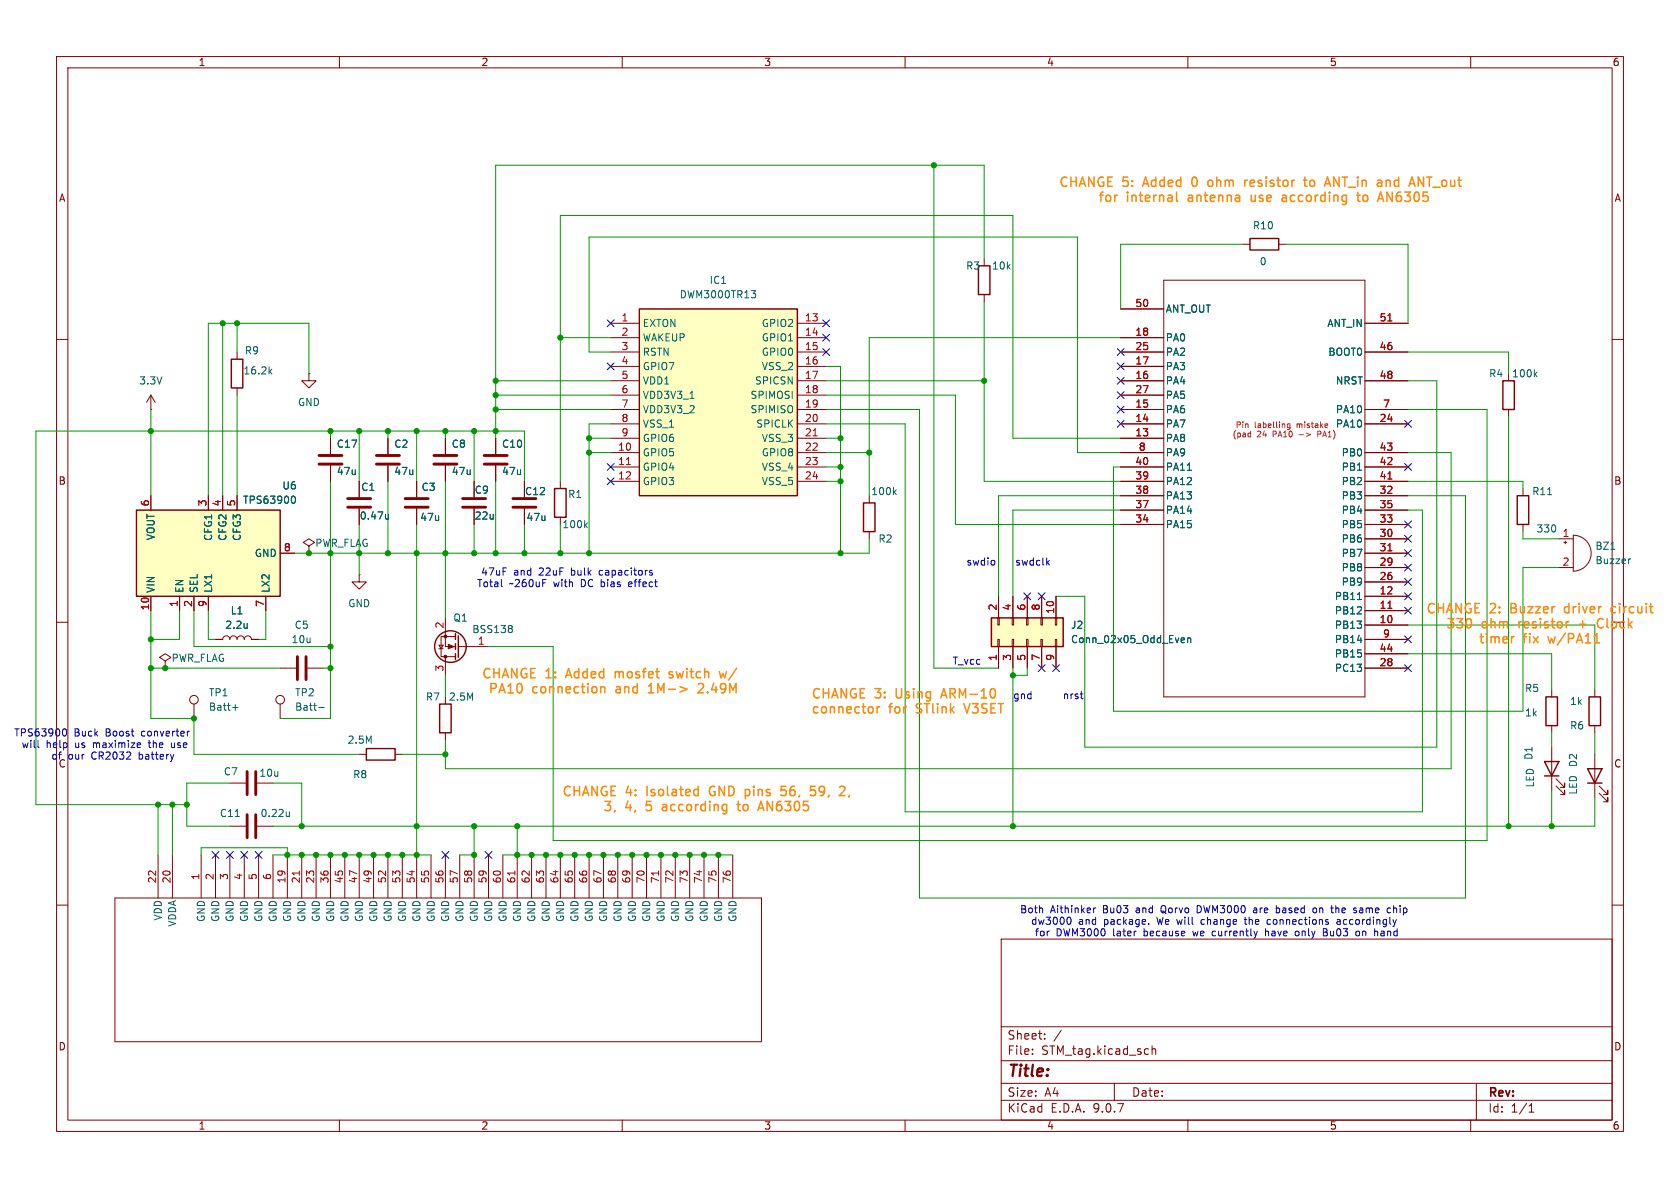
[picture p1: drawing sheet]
<svg xmlns="http://www.w3.org/2000/svg" width="297mm" height="210mm" viewBox="0 0 297 210" stroke-linecap="round" stroke-linejoin="round" font-family="sans-serif">
<g fill="none" stroke="#840000" stroke-width=".18">
<path d="M10 10h277v190h-277zM12 12h273v186h-273zM60 10v2M110 10v2M160 10v2M210 10v2M260 10v2M198.1 54.6h7.6M198.1 59.7h7.6M205.7 49.5h35.6v73.7h-35.6zM241.3 57.2h7.6M10 60h2"/>
<path d="M26.7 72.4h.1M26.7 69.9l-.8 1.2M26.7 69.9l.7 1.2M26.7 69.9v2.5M54.6 66v1.3h1.3l-1.3 1.3-1.3-1.3h1.3M54.6 66h.1M58.4 77.5v2.8M68.6 77.5v2.8M87.6 77.5v2.8M198.1 62.2h7.6M198.1 67.3h7.6M198.1 72.4h7.6"/>
<path d="M198.1 74.9h7.6M198.1 64.8h7.6M198.1 69.9h7.6M198.1 77.5h7.6M241.3 62.2h7.6M241.3 67.3h7.6M241.3 72.4h7.6M241.3 74.9h7.6M285 60h2M54.6 96.5l1-.6-1-.6-1 .6 1 .6v1.3M54.6 97.8h.1M58.4 82.3v2.8"/>
<path d="M63.5 85.1v2.8M63.5 89.9v2.8M68.6 82.3v2.8M73.7 85.1v2.8M73.7 89.9v2.8M87.6 82.3v2.8M92.7 85.1v2.8M92.7 89.9v2.8M198.1 80h7.6M198.1 82.6h7.6M198.1 85.1h7.6M198.1 87.6h7.6"/>
<path d="M198.1 90.2h7.6M198.1 92.7h7.6M241.3 80h7.6M241.3 82.6h7.6M241.3 85.1h7.6M241.3 87.6h7.6M241.3 90.2h7.6M241.3 92.7h7.6M241.3 95.3h7.6M241.3 97.8h7.6M10 110h2M38.1 113h1.3a.64 .64 0 0 1 .6-.6 .64 .64 0 0 1 .6 .6 .64 .64 0 0 1 .7-.6 .64 .64 0 0 1 .6 .6 .64 .64 0 0 1 .6-.6 .64 .64 0 0 1 .7 .6 .64 .64 0 0 1 .6-.6 .64 .64 0 0 1 .6 .6h1.3"/>
<path d="M49.5 118.1h2.8M54.4 118.1h2.7M63.5 101.6v1.3h1.3l-1.3 1.2-1.3-1.2h1.3M63.5 101.6h.1M77.6 114h.8l-.4 .7zM77.6 114.7h.8M78.7 109.2v5.1h1.8M78.7 116.1v3.3M80.5 112.5h-2.5v3.6h2.5M81 114.3h5.4M241.3 100.3h7.6M241.3 102.9h7.6"/>
<path d="M241.3 105.4h7.6M241.3 108h7.6M241.3 110.5h7.6M241.3 113h7.6M241.3 115.6h7.6M241.3 118.1h7.6M34.3 124.5v2.5M49.5 124.5v2.5M63.5 133.4h1.3M69.8 133.4h1.3M78.7 129.5v1.3M10 160h2"/>
<path d="M177 166h108v32h-108zM285 160h2M60 198v2M110 198v2M160 198v2M177 194.5h108M177 191.5h108M177 187.5h108M177 181.5h108M182.5 186.3v.1M182.5 185.5v.1M184.7 183.6v.1"/>
<path d="M184.7 182.8v.1M187.6 182.1l-1.3 2M197 191.5v3M202.9 185.4l.1 .1M203 186.3l-.1 .1M203.7 184.9v1.5M203.7 185.5l.2-.1 .3 .1 .1 .9M210 198v2M260 198v2M261 191.5v6.5M270.3 196.6h.9M270.3 195.5l.4-.4v1.5"/>
<circle cx="34.3" cy="123.7" r=".76"/>
<circle cx="49.5" cy="123.7" r=".76"/>
</g>
<path d="M245.4 56.7h.7M245.4 84.7h.7M245.4 97.4h.7M245.4 107.5h.7" fill="none" stroke="#a90000" stroke-width=".18"/>
<path d="M68.7 90.9v.9M68.7 91.6l-.4 .2M209.9 83.1h.7M43.7 110.2v.9M43.7 110.9l-.1 .1M90.3 110.6l.3 .2-.3 .3 .3 .2v.3l-.3 .2M240 106h.7M41.1 125.1h1M41.6 124.6v.9M56.4 125.1h.9" fill="none" stroke="#006464" stroke-width=".18"/>
<g fill="none" stroke="#840000" stroke-width=".51">
<path d="M56.4 80.5h4.1M56.4 82h4.1M61.5 88.1h4M61.5 89.7h4M66.5 80.5h4.1M66.5 82h4.1M71.6 88.1h4.1M71.6 89.7h4.1M85.6 80.5h4.1M85.6 82h4.1M90.7 88.1h4M90.7 89.7h4"/>
<path d="M52.6 116.1v4M54.1 116.1v4"/>
</g>
<g fill="none" stroke="#840000" stroke-width=".25">
<path d="M80.5 112v1M80.5 113.8v1M80.5 115.6v1M81 112.4v3.8M64.8 132.3h5v2.1h-5zM77.7 124.5h2.1v5h-2.1z"/>
<circle cx="79.6" cy="114.3" r="2.79"/>
</g>
<g fill="#840000" stroke="#840000" stroke-width=".18">
<path d="M79.2 113.9l1.1 .4-1.1 .4z"/>
<circle cx="78.7" cy="116.1" r=".25"/>
<circle cx="78.7" cy="112.5" r=".25"/>
</g>
<path d="M24.1 90.2h25.4v15.2h-25.4z" fill="#ffffc2"/>
<path d="M24.1 90.2h25.4v15.2h-25.4zM273 134.6h2.6l-1.3 2.6zM273 137.2h2.6M273.3 123.2h2v5.1h-2zM280.9 123.2h2.1v5.1h-2.1z" fill="none" stroke="#840000" stroke-width=".25"/>
<g fill="none" stroke="#840000" stroke-width=".18">
<path d="M26.7 87.6v2.6M36.8 87.6v2.6M39.4 87.6v2.6M41.9 87.6v2.6M49.5 97.8h2.6M26.7 105.4v2.6M31.7 105.4v2.6M34.3 105.4v2.6M36.8 105.4v2.6M47 105.4v2.6M274.3 121.9v1.3M274.3 128.3v1.2"/>
<path d="M274.3 132.1v7.6M275.1 138.9l1.5 1.6v-.8v.8h-.8M275.1 137.7l1.5 1.5v-.8v.8h-.8M281.9 121.9v1.3M281.9 128.3v1.2"/>
</g>
<path d="M51.7 87.8l.1-.1a.68 .68 0 0 1 .4 .6 .68 .68 0 0 1-.4 .7l-.1-.1" fill="none" stroke="#006464" stroke-width=".18"/>
<path d="M175.3 109.2h12.7v5.1h-12.7z" fill="#ffffc2"/>
<path d="M221 42.2h5.1v2h-5.1zM40.9 63.5h2v5.1h-2zM265.7 67.3h2v5.1h-2zM98 86.4h2.1v5h-2.1zM268.2 87.6h2.1v5.1h-2.1zM175.3 109.2h12.7v5.1h-12.7zM280.7 135.9h2.5l-1.3 2.5zM280.7 138.4h2.5" fill="none" stroke="#840000" stroke-width=".25"/>
<g fill="none" stroke="#840000" stroke-width=".18">
<path d="M219.7 43.2h1.3M226.1 43.2h1.2M41.9 62.2v1.3M41.9 68.6v1.3M78.7 77.5v2.8M266.7 66v1.3M266.7 72.4v1.3M78.7 82.3v2.8M83.8 85.1v2.8M83.8 89.9v2.8M99.1 85.1v1.3M99.1 91.4v1.3"/>
<path d="M269.2 86.4v1.2M269.2 92.7v1.3M275.6 95.3h2.5M276.5 95.9h.5M276.7 95.6v.5M278.1 94.6a3.2 3.2 0 0 1 3.2 3.2 3.2 3.2 0 0 1-3.2 3.2zM29.2 116.8l1-.6-1-.6-1 .6 1 .6v1.3M29.2 118.1h.1M176.4 113h.3v1.3h-.3zM176.4 109.2h.3v1.3h-.3zM176.5 105.4v3.8M176.5 114.3v3.8"/>
<path d="M178.9 113h.3v1.3h-.3zM178.9 109.2h.3v1.3h-.3zM179.1 105.4v3.8M179.1 114.3v3.8M181.5 113h.2v1.3h-.2zM181.5 109.2h.2v1.3h-.2zM181.6 105.4v3.8M181.6 114.3v3.8M184 113h.3v1.3h-.3zM184 109.2h.3v1.3h-.3zM184.1 105.4v3.8M184.1 114.3v3.8"/>
<path d="M186.6 113h.2v1.3h-.2zM186.6 109.2h.2v1.3h-.2zM186.7 105.4v3.8M186.7 114.3v3.8M275.6 100.3h2.5M40.6 138.4h2.8M45.5 138.4h2.8M281.9 133.4v7.6M282.7 138.9l1.5 1.6v-.8v.8h-.7M20.3 158.8h114.3v25.4h-114.3zM27.9 151.1v7.7M30.5 151.1v7.7"/>
<path d="M35.6 151.1v7.7M38.1 151.1v7.7M40.6 146.1h2.8M40.6 151.1v7.7M43.2 151.1v7.7M45.5 146.1h2.8M45.7 151.1v7.7M48.3 151.1v7.7M50.8 151.1v7.7M53.3 151.1v7.7M55.9 151.1v7.7M58.4 151.1v7.7"/>
<path d="M61 151.1v7.7M63.5 151.1v7.7M66 151.1v7.7M68.6 151.1v7.7M71.1 151.1v7.7M73.7 151.1v7.7M76.2 151.1v7.7M78.7 151.1v7.7M81.3 151.1v7.7M83.8 151.1v7.7M86.4 151.1v7.7M88.9 151.1v7.7"/>
<path d="M91.4 151.1v7.7M94 151.1v7.7M96.5 151.1v7.7M99.1 151.1v7.7M101.6 151.1v7.7M104.1 151.1v7.7M106.7 151.1v7.7M109.2 151.1v7.7M111.8 151.1v7.7M114.3 151.1v7.7M116.8 151.1v7.7M119.4 151.1v7.7"/>
<path d="M121.9 151.1v7.7M124.5 151.1v7.7M127 151.1v7.7M129.5 151.1v7.7M282.7 140.2l1.5 1.5v-.7v.7h-.7"/>
</g>
<g fill="none" stroke="#006464" stroke-width=".18">
<path d="M47.7 65.6l.4 .5M48.1 65.3l-.5 .4M271.4 66.1l.3 .5M271.7 65.8l-.5 .5M103.5 92.8l.3 .5M103.8 92.4l-.4 .5M273.6 87.4h.7M284.8 97.1h.7M288.3 98.8l-.3 .1M209 112.8h.4v.3l-.6 .1M209.4 113.5l-.4 .1M210 112.9l.1-.1h.3l.1 .8"/>
<path d="M210 112.8v.8M41.6 144.3h.7M51.1 144.2l-.3 .1M51.1 143.5v.8"/>
</g>
<path d="M76.7 80.5h4.1M76.7 82h4.1M81.8 88.1h4.1M81.8 89.7h4.1M43.7 136.4v4.1M45.2 136.4v4.1M43.7 144v4.1M45.2 144v4.1" fill="none" stroke="#840000" stroke-width=".51"/>
<path d="M52.9 154v.7M91 154v.7M116.4 154v.7" fill="none" stroke="#a90000" stroke-width=".18"/>
<path d="M113 54.6h28v33h-28z" fill="#ffffc2"/>
<path d="M113 54.6h28v33h-28zM173 47h2v5.1h-2zM152.7 88.9h2v5.1h-2z" fill="none" stroke="#840000" stroke-width=".25"/>
<g fill="none" stroke="#840000" stroke-width=".18">
<path d="M107.9 57.2h5.1M107.9 59.7h5.1M141 57.2h5M141 59.7h5M174 45.7v1.3M174 52.1v1.2M198.1 59.7h7.6M198.1 54.6h7.6M241.3 57.2h7.6M58.4 77.5v2.8M68.6 77.5v2.8M78.7 77.5v2.8"/>
<path d="M87.6 77.5v2.8M107.9 62.2h5.1M107.9 64.8h5.1M107.9 67.3h5.1M107.9 69.9h5.1M107.9 72.4h5.1M107.9 74.9h5.1M107.9 77.5h5.1M141 62.2h5M141 64.8h5M141 67.3h5M141 69.9h5"/>
<path d="M141 72.4h5M141 74.9h5M141 77.5h5M198.1 62.2h7.6M198.1 64.8h7.6M198.1 67.3h7.6M198.1 69.9h7.6M198.1 72.4h7.6M198.1 74.9h7.6M198.1 77.5h7.6M241.3 62.2h7.6M241.3 67.3h7.6"/>
<path d="M241.3 72.4h7.6M241.3 74.9h7.6M26.7 87.6v2.6M36.8 87.6v2.6M39.4 87.6v2.6M41.9 87.6v2.6M49.5 97.8h2.6M58.4 82.3v2.8M63.5 85.1v2.8M63.5 89.9v2.8M68.6 82.3v2.8M73.7 85.1v2.8"/>
<path d="M73.7 89.9v2.8M78.7 82.3v2.8M83.8 85.1v2.8M83.8 89.9v2.8M87.6 82.3v2.8M92.7 85.1v2.8M92.7 89.9v2.8M107.9 80h5.1M107.9 82.6h5.1M107.9 85.1h5.1M141 80h5M141 82.6h5"/>
<path d="M141 85.1h5M153.7 87.6v1.3M153.7 94v1.3M198.1 80h7.6M198.1 82.6h7.6M198.1 85.1h7.6M198.1 87.6h7.6M198.1 90.2h7.6M198.1 92.7h7.6M241.3 80h7.6M241.3 82.6h7.6M241.3 85.1h7.6"/>
<path d="M241.3 97.8h7.6M241.3 87.6h7.6M241.3 90.2h7.6M241.3 92.7h7.6M241.3 95.3h7.6M26.7 105.4v2.6M31.7 105.4v2.6M34.3 105.4v2.6M36.8 105.4v2.6M38.1 113h1.3M44.4 113h1.3M47 105.4v2.6"/>
<path d="M176.5 105.4v3.8M176.5 114.3v3.8M179.1 105.4v3.8M179.1 114.3v3.8M181.6 105.4v3.8M181.6 114.3v3.8M184.1 105.4v3.8M184.1 114.3v3.8M186.7 105.4v3.8M186.7 114.3v3.8M241.3 113h7.6M241.3 100.3h7.6"/>
<path d="M241.3 102.9h7.6M241.3 105.4h7.6M241.3 108h7.6M241.3 110.5h7.6M241.3 115.6h7.6M241.3 118.1h7.6"/>
</g>
<g fill="none" stroke="#006464" stroke-width=".18">
<path d="M132.8 51.4h.8l-.4 .5 .3 .1 .1 .4-.3 .2h-.3M122 70.4h.7M51.7 87.8l.1-.1a.68 .68 0 0 1 .4 .6 .68 .68 0 0 1-.4 .7l-.1-.1M68.7 90.9v.9M68.7 91.6l-.4 .2M158.1 87l.3 .4M158.4 86.6l-.4 .5M209.9 83.1h.7M43.7 110.2v.9M43.7 110.9l-.1 .1M209 112.8h.4v.3l-.6 .1M209.4 113.5l-.4 .1"/>
<path d="M210 112.9l.1-.1h.3l.1 .8M210 112.8v.8M240 106h.7"/>
</g>
<path d="M245.4 56.7h.7M143.8 77.1h.7M110.7 82.1h.8M245.4 84.7h.7M245.4 97.4h.7M245.4 107.5h.7" fill="none" stroke="#a90000" stroke-width=".18"/>
<g fill="none" stroke="#009600" stroke-width=".18">
<path d="M165.1 29.2v88.9h11.4M39.4 57.2v30.4M41.9 57.2v5M99.1 59.7h8.8M174 45.7v-16.5h-86.4v48.3M174 53.3v31.8h24.1M198.1 59.7h-44.4v27.9M219.7 43.2h-21.6v11.4M227.3 43.2h21.6v14M26.7 72.4v15.2M41.9 69.9v17.7M54.6 66v-8.8h-17.8v30.4"/>
<path d="M58.4 76.2v1.3M63.5 76.2v8.9M68.6 76.2v1.3M73.7 76.2v8.9M78.7 76.2v1.3M83.8 76.2v8.9M87.6 72.4h20.3M87.6 67.3h20.3M87.6 69.9h20.3M104.1 77.5h3.8M107.9 62.2h-3.8v-20.3h86.4v38.1h7.6M107.9 74.9h-3.8v22.9"/>
<path d="M146 77.5h2.6M146 74.9h14v68.6h91.5v-53.3h-2.6M146 72.4h16.6v86.4h96.5v-71.2h-10.2M146 64.8h2.6v33M146 69.9h22.9v22.8h29.2M146 67.3h28M198.1 77.5h-19v-39.4h-80v47M248.9 72.4h14v76.2h-165.1v-34.3h-11.4M248.9 62.2h17.8v3.8M248.9 67.3h5.1v64.8h-62.2v-26.7h-5.1M266.7 73.7v72.4M58.4 85.1v41.9h-8.9"/>
<path d="M63.5 92.7v8.9M68.6 85.1v12.7M73.7 92.7v58.4M78.7 85.1v24.1M83.8 92.7v5.1M87.6 85.1v12.7M92.7 85.1v-8.9h-86.4v66h26.7M92.7 92.7v5.1M99.1 92.7v5.1M104.1 80h3.8M146 80h7.7M146 82.6h2.6"/>
<path d="M146 85.1h2.6M153.7 95.3v2.5h-101.6M198.1 90.2h-19v15.2M198.1 82.6h-1.3v43.1h72.4v-25.4h6.4M198.1 87.6h-21.6v17.8M248.9 80h7.6v55.9h-177.8v-5.1M248.9 85.1h20.3v1.3M269.2 94v1.3h6.4M26.7 108v19h7.6v6.4h29.2M26.7 118.1h22.8M31.7 108v5h-5M34.3 108v6.3h24.1"/>
<path d="M36.8 108v5h1.3M47 108v5h-1.3M57.1 118.1h1.3M78.7 119.4v3.8M179.1 118.1v28M181.6 118.1v1.3h-2.5M248.9 110.5h33v11.4M248.9 115.6h25.4v6.3M40.6 138.4h-7.6v7.7h7.6M48.3 138.4h5v7.7M71.1 133.4h7.6M274.3 129.5v2.6"/>
<path d="M274.3 139.7v6.4M281.9 129.5v3.9M27.9 142.2v8.9M30.5 142.2v8.9M35.6 151.1v-1.2h15.2v1.2M48.3 151.1h27.9M83.8 146.1v5h-2.5M88.9 151.1h40.6M91.4 146.1v5M281.9 141v5.1h-233.6"/>
</g>
<g fill="none" stroke="#000084" stroke-width=".18">
<path d="M107.3 56.5l1.3 1.3M108.6 56.5l-1.3 1.3M145.4 59.1l1.3 1.2M145.4 56.5l1.3 1.3M146.7 59.1l-1.3 1.2M146.7 56.5l-1.3 1.3M107.3 64.2l1.3 1.2M108.6 64.2l-1.3 1.2M145.4 61.6l1.3 1.2M146.7 61.6l-1.3 1.2M197.5 71.8l1.2 1.2M197.5 74.3l1.2 1.2"/>
<path d="M197.5 69.2l1.2 1.3M197.5 61.6l1.2 1.2M197.5 66.7l1.2 1.2M197.5 64.2l1.2 1.2M198.7 71.8l-1.2 1.2M198.7 74.3l-1.2 1.2M198.7 69.2l-1.2 1.3M198.7 61.6l-1.2 1.2M198.7 66.7l-1.2 1.2M198.7 64.2l-1.2 1.2M248.3 74.3l1.2 1.2M249.5 74.3l-1.2 1.2"/>
<path d="M107.3 84.5l1.3 1.2M107.3 81.9l1.3 1.3M108.6 84.5l-1.3 1.2M108.6 81.9l-1.3 1.3M248.3 81.9l1.2 1.3M248.3 99.7l1.2 1.2M248.3 94.6l1.2 1.3M248.3 97.2l1.2 1.2M248.3 92.1l1.2 1.2M249.5 81.9l-1.2 1.3M249.5 99.7l-1.2 1.2M249.5 94.6l-1.2 1.3"/>
<path d="M249.5 97.2l-1.2 1.2M249.5 92.1l-1.2 1.2M181 104.8l1.2 1.2M182.2 104.8l-1.2 1.2M183.5 117.5l1.3 1.2M183.5 104.8l1.3 1.2M184.8 117.5l-1.3 1.2M184.8 104.8l-1.3 1.2M186.1 117.5l1.2 1.2M187.3 117.5l-1.2 1.2M248.3 107.3l1.2 1.3M248.3 102.3l1.2 1.2"/>
<path d="M248.3 104.8l1.2 1.2M248.3 117.5l1.2 1.2M248.3 112.4l1.2 1.2M249.5 107.3l-1.2 1.3M249.5 102.3l-1.2 1.2M249.5 104.8l-1.2 1.2M249.5 117.5l-1.2 1.2M249.5 112.4l-1.2 1.2M37.5 150.5l1.2 1.2M38.7 150.5l-1.2 1.2M40 150.5l1.2 1.2M41.2 150.5l-1.2 1.2"/>
<path d="M42.6 150.5l1.2 1.2M43.8 150.5l-1.2 1.2M45.1 150.5l1.2 1.2M46.3 150.5l-1.2 1.2M78.1 150.5l1.2 1.2M79.3 150.5l-1.2 1.2M85.8 150.5l1.2 1.2M87 150.5l-1.2 1.2"/>
</g>
<g fill="none" stroke="#ff8c00" stroke-width=".25">
<path d="M208.1 35.5l.1 .1M210.8 31.6v1M214.1 31.9h-.4l-.2 .3 .1 .6 .5 .2M220.5 31.9h-.3M221.2 34.5l.1 1M227.2 34.5l-.5 .1M227.3 35h-.4a.32 .32 0 0 0-.3 .3 .32 .32 0 0 0 .3 .3h.4M230.4 31.9h.7M230.8 32.9l.3 .1M232.1 31.9h-.4l-.2 .3 .1 .6 .5 .2M235.8 33v-1.7l.9 1.7M239.8 34.5h.7"/>
<path d="M240.1 34v1.4v.1l.4 .1M244.1 34l.5 1.6M250.7 31.3l1 1.7v-1.7M108.8 118.7v1.1M108.9 118.8l-.1 .1M118.3 119.7l.5 .1M118.8 118.7l-.4 .1-.1 .2 .1 .2 .4 .1M127.2 118.7l.3 1.1 .3-.8 .3 .8M260.1 109.7v1M267.5 112.5h.2M276.7 107.4v.8M281.8 113.6h1"/>
<path d="M282.5 109.6l-.1 .7a.69 .69 0 0 0 .5 .7M285.5 107.2l-.5 .1-.2 .2 .1 .7 .6 .1M114.6 122.5h1M114.8 121.2l-.2 .1M120.2 121.4l1.3 .5-1.3 .4M124.3 121.5l-.9 1h1M125.5 139.4v.9M131.9 139.5h.3M138.1 139h.8M138.3 139.6h.4l.3 .3M143.3 139h.8M143.5 139.6h.4l.3 .3v.4l-.2 .3h-.5"/>
<path d="M149.1 139l.3 .3-.1 .4-.9 .9h1M155.5 124.9l-.4 .2M166.5 122.9h.7M166.9 121.7l-.6 1.7M170.4 124.4l.5 1.6M117.1 142.8v.4M130.3 142.2h.6M130.5 141.7v1.4l.1 .1 .3 .1M131.9 140.6h.3M134.1 142.8h.8M134.5 141.7l.6 1.6M139 140.3l-.3 .3h-.4"/>
<path d="M150.2 140.6l-.2 .3"/>
</g>
<g fill="none" stroke="#0000c2" stroke-width=".18">
<path d="M175.8 99.2v.6M185.2 99.4l.3 .5M185.5 99.1l-.5 .4M88.6 103.5l.2 .2M111.2 102.9l-.1 .6 .2 .2M111.7 103.2l-.6 .1M115 101.2l.3 .1 .1 .2-.2 .2h-.3M115 100.8l.3 .1M6.7 130.9v1.1l.2 .2M11.2 128.9l.1-.1a.68 .68 0 0 1 .5 .7 .68 .68 0 0 1-.5 .6h-.1M16.5 133l-.3 .5 .3 .6M24.6 132.9v1.3"/>
<path d="M24.6 134.1l.4 .1M24.7 131.3l.2 .3-.6 .1M24.8 132.1l-.1 .1M25 133.4h-.4M30.3 131.3v.7l.2 .2M33.5 129.3h-.3M191 122.7h.5M191.2 123.5h.3M189.2 162.2a.69 .69 0 0 1-.3 1.2l-.1-.1M193.3 160.5v.9M193.7 160.5l-.4 .2M203.1 163.3v.1"/>
<path d="M212 160.1h-.3v1.3h.3M212.6 162.6l-.3 .2v.4l.3 .2M214.4 164.7l-.1 .5 .2 .2M219.9 162.6h.5M220.1 162.1v1.1l.3 .2M222 160.5l-.4 .1M222.1 160.9h-.3l-.2 .2v.2l.5 .1M223.7 164.2v1.2M224.1 164.6l-.4 .1M224.6 162.6h-.4l-.2 .2 .1 .5h.5M225.6 160.6l.4-.1 .2 .1M225.6 160.1v1.3"/>
<path d="M226.2 161.2l-.2 .2-.4-.1M229.5 164.7l-.3-.1-.2 .2v.5l.2 .1h.3M232.2 160.6l.1-.1 .4 .1 .1 .5-.2 .2-.3 .1-.1-.2zM233.9 164.2v1.2l.7-.1 .1-.3-.3-.2M233.9 164.8h.5M234.6 164.3v.2l-.2 .3M236.2 160.1v1.3M236.3 160.5l-.1 .1M236.4 162.6h.5v.8M236.9 162.9h-.4l-.2 .2 .2 .3 .4-.1M240.2 164.7l.2 .1-.1 .5-.2 .1h-.3M240.5 160.5l-.1 .1"/>
<path d="M240.5 160.9l-.2 .2 .2 .3M244.2 165v.4M246.4 160.1v1.3M246.7 160.5l-.3 .1"/>
</g>
<path d="M221 76.6h.1M221.1 76.2v1M221.1 77.2h-.1M228 74.9v.8l-.1 .2h-.3M228 75l-.2-.1-.2 .2 .1 .4h.3M233 76.2v1M233 76.7h.3" fill="none" stroke="#ff2426" stroke-width=".18"/>
<g fill="#009600" stroke="#009600" stroke-width=".18">
<circle cx="33" cy="142.2" r=".46"/>
<circle cx="27.9" cy="142.2" r=".46"/>
<circle cx="30.5" cy="142.2" r=".46"/>
<circle cx="29.2" cy="118.1" r=".46"/>
<circle cx="26.7" cy="76.2" r=".46"/>
<circle cx="58.4" cy="97.8" r=".46"/>
<circle cx="54.6" cy="97.8" r=".46"/>
<circle cx="58.4" cy="118.1" r=".46"/>
<circle cx="58.4" cy="114.3" r=".46"/>
<circle cx="26.7" cy="113" r=".46"/>
<circle cx="34.3" cy="127" r=".46"/>
<circle cx="26.7" cy="118.1" r=".46"/>
<circle cx="39.4" cy="57.2" r=".46"/>
<circle cx="104.1" cy="97.8" r=".46"/>
<circle cx="99.1" cy="97.8" r=".46"/>
<circle cx="104.1" cy="80" r=".46"/>
<circle cx="104.1" cy="77.5" r=".46"/>
<circle cx="53.3" cy="146.1" r=".46"/>
<circle cx="50.8" cy="151.1" r=".46"/>
<circle cx="41.9" cy="57.2" r=".46"/>
<circle cx="68.6" cy="76.2" r=".46"/>
<circle cx="73.7" cy="76.2" r=".46"/>
<circle cx="78.7" cy="76.2" r=".46"/>
<circle cx="63.5" cy="97.8" r=".46"/>
<circle cx="68.6" cy="97.8" r=".46"/>
<circle cx="63.5" cy="76.2" r=".46"/>
<circle cx="58.4" cy="76.2" r=".46"/>
<circle cx="83.8" cy="146.1" r=".46"/>
<circle cx="71.1" cy="151.1" r=".46"/>
<circle cx="73.7" cy="146.1" r=".46"/>
<circle cx="68.6" cy="151.1" r=".46"/>
<circle cx="73.7" cy="151.1" r=".46"/>
<circle cx="58.4" cy="151.1" r=".46"/>
<circle cx="53.3" cy="151.1" r=".46"/>
<circle cx="55.9" cy="151.1" r=".46"/>
<circle cx="61" cy="151.1" r=".46"/>
<circle cx="66" cy="151.1" r=".46"/>
<circle cx="63.5" cy="151.1" r=".46"/>
<circle cx="78.7" cy="133.4" r=".46"/>
<circle cx="78.7" cy="97.8" r=".46"/>
<circle cx="73.7" cy="97.8" r=".46"/>
<circle cx="87.6" cy="67.3" r=".46"/>
<circle cx="99.1" cy="59.7" r=".46"/>
<circle cx="87.6" cy="69.9" r=".46"/>
<circle cx="87.6" cy="76.2" r=".46"/>
<circle cx="87.6" cy="72.4" r=".46"/>
<circle cx="83.8" cy="76.2" r=".46"/>
<circle cx="83.8" cy="97.8" r=".46"/>
<circle cx="87.6" cy="97.8" r=".46"/>
<circle cx="92.7" cy="97.8" r=".46"/>
<circle cx="101.6" cy="151.1" r=".46"/>
<circle cx="104.1" cy="151.1" r=".46"/>
<circle cx="94" cy="151.1" r=".46"/>
<circle cx="96.5" cy="151.1" r=".46"/>
<circle cx="91.4" cy="151.1" r=".46"/>
<circle cx="83.8" cy="151.1" r=".46"/>
<circle cx="109.2" cy="151.1" r=".46"/>
<circle cx="114.3" cy="151.1" r=".46"/>
<circle cx="91.4" cy="146.1" r=".46"/>
<circle cx="121.9" cy="151.1" r=".46"/>
<circle cx="124.5" cy="151.1" r=".46"/>
<circle cx="179.1" cy="119.4" r=".46"/>
<circle cx="179.1" cy="146.1" r=".46"/>
<circle cx="99.1" cy="151.1" r=".46"/>
<circle cx="111.8" cy="151.1" r=".46"/>
<circle cx="106.7" cy="151.1" r=".46"/>
<circle cx="119.4" cy="151.1" r=".46"/>
<circle cx="116.8" cy="151.1" r=".46"/>
<circle cx="127" cy="151.1" r=".46"/>
<circle cx="153.7" cy="80" r=".46"/>
<circle cx="148.6" cy="77.5" r=".46"/>
<circle cx="148.6" cy="85.1" r=".46"/>
<circle cx="148.6" cy="82.6" r=".46"/>
<circle cx="148.6" cy="97.8" r=".46"/>
<circle cx="174" cy="67.3" r=".46"/>
<circle cx="274.3" cy="146.1" r=".46"/>
<circle cx="165.1" cy="29.2" r=".46"/>
<circle cx="266.7" cy="146.1" r=".46"/>
</g>
<text font-size="2.8" fill="#840000" x="178" y="190.9">Title:</text>
<g font-size="2.3" fill="#ff8c00">
<text x="187.1" y="33.4">CHANGE 5:</text>
<text x="202.5" y="33.4">Added</text>
<text x="211.5" y="33.4">0</text>
<text x="214.7" y="33.4">ohm</text>
<text x="221.6" y="33.4">resistor</text>
<text x="232.7" y="33.4">to</text>
<text x="236.8" y="33.4">ANT_in and</text>
<text x="252.6" y="33.4">ANT_out</text>
<text x="194" y="36.1">for</text>
<text x="199.2" y="36.1">internal</text>
<text x="210.4" y="36.1">antenna</text>
<text x="221.9" y="36.1">use</text>
<text x="227.8" y="36.1">according</text>
<text x="241.6" y="36.1">to</text>
<text x="245.7" y="36.1">AN6305</text>
<text x="252" y="108.8">CHANGE</text>
<text x="255.5" y="111.4">330</text>
<text x="261.9" y="111.4">ohm</text>
<text x="263.3" y="108.8">2:</text>
<text x="267.4" y="108.8">Buzzer</text>
<text x="268.8" y="111.4">resistor</text>
<text x="277.3" y="108.8">driver</text>
<text x="279.9" y="111.4">+</text>
<text x="283.6" y="111.4">Clock</text>
<text x="286" y="108.8">circuit</text>
<text x="261.3" y="114.1">timer</text>
<text x="269.3" y="114.1">fix</text>
<text x="274.1" y="114.1">w/PA11</text>
<text x="85" y="120.3">CHANGE 1:</text>
<text x="86.2" y="122.9">PA10</text>
<text x="94.1" y="122.9">connection</text>
<text x="100.5" y="120.3">Added</text>
<text x="109.2" y="122.9">and</text>
<text x="109.5" y="120.3">mosfet</text>
<text x="115.4" y="122.9">1M-&gt;</text>
<text x="119.5" y="120.3">switch</text>
<text x="124.6" y="122.9">2.49M</text>
<text x="128.9" y="120.3">w/</text>
<text x="143.3" y="123.8">CHANGE 3:</text>
<text x="158.7" y="123.8">Using</text>
<text x="167.2" y="123.8">ARM-10</text>
<text x="143.3" y="126.5">connector</text>
<text x="157.2" y="126.5">for</text>
<text x="162.3" y="126.5">STlink</text>
<text x="171.3" y="126.5">V3SET</text>
<text x="99.2" y="141.1">CHANGE 4:</text>
<text x="106.5" y="143.8">3,</text>
<text x="110.5" y="143.8">4,</text>
<text x="114.6" y="143.8">5</text>
<text x="114.6" y="141.1">Isolated</text>
<text x="117.8" y="143.8">according</text>
<text x="126.2" y="141.1">GND</text>
<text x="131.6" y="143.8">to</text>
<text x="132.9" y="141.1">pins</text>
<text x="135.8" y="143.8">AN6305</text>
<text x="139.7" y="141.1">56,</text>
<text x="145.3" y="141.1">59,</text>
</g>
<g font-size="2.1" fill="#840000">
<text x="178" y="184">Sheet:</text>
<text x="178" y="186.7">File:</text>
<text x="184.1" y="186.7">STM_tag.kicad_sch</text>
<text x="178" y="196.9">KiCad</text>
<text x="178" y="194.1">Size:</text>
<text x="184.7" y="194.1">A4</text>
<text x="185.7" y="196.9">E.D.A.</text>
<text x="193.3" y="196.9">9.0.7</text>
<text x="200" y="194.1">Date:</text>
<text x="263" y="194.3">Rev:</text>
<text x="263" y="196.9">Id:</text>
<text x="267.1" y="196.9">1/1</text>
</g>
<g font-size="1.8" fill="#840000">
<text x="35" y="11.9">1</text>
<text x="85" y="11.9">2</text>
<text x="135" y="11.9">3</text>
<text x="185" y="11.9">4</text>
<text x="235" y="11.9">5</text>
<text x="285" y="11.9">6</text>
<text x="10.3" y="35.9">A</text>
<text x="285.3" y="35.9">A</text>
<text x="10.3" y="85.9">B</text>
<text x="285.3" y="85.9">B</text>
<text x="285.3" y="135.9">C</text>
<text x="10.3" y="185.9">D</text>
<text x="285.3" y="185.9">D</text>
<text x="35" y="199.9">1</text>
<text x="85" y="199.9">2</text>
<text x="135" y="199.9">3</text>
<text x="185" y="199.9">4</text>
<text x="235" y="199.9">5</text>
<text x="285" y="199.9">6</text>
</g>
<g font-size="1.8" fill="#006464">
<text x="221.4" y="40.7">R10</text>
<text x="170.7" y="47.9">R3</text>
<text x="175.3" y="47.9">10k</text>
<text x="222.6" y="47.1">0</text>
<text x="120.1" y="52.9">DWM3000TR13</text>
<text x="125.4" y="50.4">IC1</text>
<text x="113.5" y="58">EXTON</text>
<text x="134.6" y="58">GPIO2</text>
<text x="206" y="55.5">ANT_OUT</text>
<text x="234.6" y="58">ANT_IN</text>
<text x="43.2" y="62.8">R9</text>
<text x="113.5" y="60.6">WAKEUP</text>
<text x="113.5" y="63.1">RSTN</text>
<text x="113.5" y="65.6">GPIO7</text>
<text x="134.6" y="60.6">GPIO1</text>
<text x="134.6" y="63.1">GPIO0</text>
<text x="134.6" y="65.6">VSS_2</text>
<text x="206" y="60.6">PA0</text>
<text x="206" y="63.1">PA2</text>
<text x="206" y="65.6">PA3</text>
<text x="234.7" y="63.1">BOOT0</text>
<text x="24.5" y="68.2">3.3V</text>
<text x="42.9" y="66.4">16.2k</text>
<text x="52.6" y="72">GND</text>
<text x="113.5" y="68.2">VDD1</text>
<text x="113.5" y="70.7">VDD3V3_1</text>
<text x="132.6" y="70.7">SPIMOSI</text>
<text x="133.4" y="68.2">SPICSN</text>
<text x="206" y="68.2">PA4</text>
<text x="206" y="70.7">PA5</text>
<text x="236.1" y="68.2">NRST</text>
<text x="263.2" y="66.9">R4</text>
<text x="267.2" y="66.9">100k</text>
<text x="113.5" y="73.3">VDD3V3_2</text>
<text x="113.5" y="75.8">VSS_1</text>
<text x="132.6" y="73.3">SPIMISO</text>
<text x="133.6" y="75.8">SPICLK</text>
<text x="206" y="73.3">PA6</text>
<text x="206" y="75.8">PA7</text>
<text x="236.1" y="73.3">PA10</text>
<text x="236.1" y="75.8">PA10</text>
<text x="59.4" y="79.3">C17</text>
<text x="69.6" y="79.3">C2</text>
<text x="79.8" y="79.3">C8</text>
<text x="88.7" y="79.3">C10</text>
<text x="113.5" y="78.3">GPIO6</text>
<text x="113.5" y="80.9">GPIO5</text>
<text x="113.5" y="83.4">GPIO4</text>
<text x="134.6" y="80.9">GPIO8</text>
<text x="134.6" y="78.3">VSS_3</text>
<text x="134.6" y="83.4">VSS_4</text>
<text x="206" y="78.3">PA8</text>
<text x="206" y="80.9">PA9</text>
<text x="206" y="83.4">PA11</text>
<text x="237.1" y="80.9">PB0</text>
<text x="237.1" y="83.4">PB1</text>
<text x="42.9" y="89.3">TPS63900</text>
<text x="49.8" y="86.7">U6</text>
<text x="59.4" y="84.2">47u</text>
<text x="63.8" y="87">C1</text>
<text x="69.6" y="84.2">47u</text>
<text x="74.4" y="87">C3</text>
<text x="79.8" y="84.2">47u</text>
<text x="83.8" y="87.5">C9</text>
<text x="88.7" y="84.2">47u</text>
<text x="92.7" y="87.7">C12</text>
<text x="100.3" y="88.2">R1</text>
<text x="113.5" y="86">GPIO3</text>
<text x="134.6" y="86">VSS_5</text>
<text x="153.9" y="87.7">100k</text>
<text x="206" y="86">PA12</text>
<text x="206" y="88.5">PA13</text>
<text x="237.1" y="86">PB2</text>
<text x="237.1" y="88.5">PB3</text>
<text x="270.8" y="87.7">R11</text>
<text x="27.5" y="95.6" transform="rotate(-90 27.5 95.6)">VOUT</text>
<text x="37.7" y="95.7" transform="rotate(-90 37.7 95.7)">CFG1</text>
<text x="40.2" y="95.7" transform="rotate(-90 40.2 95.7)">CFG2</text>
<text x="42.8" y="95.7" transform="rotate(-90 42.8 95.7)">CFG3</text>
<text x="63.5" y="92">0.47u</text>
<text x="74.2" y="92.3">47u</text>
<text x="83.8" y="92">22u</text>
<text x="93" y="92.3">47u</text>
<text x="99.3" y="93.6">100k</text>
<text x="206" y="91">PA14</text>
<text x="206" y="93.6">PA15</text>
<text x="237.1" y="91">PB4</text>
<text x="237.1" y="93.6">PB5</text>
<text x="271.5" y="94.3">330</text>
<text x="44.9" y="98.7">GND</text>
<text x="55.6" y="96.9">PWR_FLAG</text>
<text x="155.2" y="96.1">R2</text>
<text x="237.1" y="96.1">PB6</text>
<text x="237.1" y="98.7">PB7</text>
<text x="237.1" y="101.2">PB8</text>
<text x="281.9" y="97.4">BZ1</text>
<text x="281.9" y="99.9">Buzzer</text>
<text x="27.5" y="104.9" transform="rotate(-90 27.5 104.9)">VIN</text>
<text x="32.6" y="104.9" transform="rotate(-90 32.6 104.9)">EN</text>
<text x="35.2" y="104.9" transform="rotate(-90 35.2 104.9)">SEL</text>
<text x="37.7" y="104.9" transform="rotate(-90 37.7 104.9)">LX1</text>
<text x="47.9" y="104.9" transform="rotate(-90 47.9 104.9)">LX2</text>
<text x="61.5" y="107.5">GND</text>
<text x="235.9" y="106.3">PB11</text>
<text x="237.1" y="103.7">PB9</text>
<text x="39.7" y="111.4">2.2u</text>
<text x="40.7" y="108.8">L1</text>
<text x="51.5" y="113.9">10u</text>
<text x="52" y="111.4">C5</text>
<text x="80.1" y="110.1">Q1</text>
<text x="83.4" y="112.1">BSS138</text>
<text x="189.2" y="111.4">J2</text>
<text x="189.2" y="113.9">Conn_02x05_Odd_Even</text>
<text x="235.9" y="108.8">PB12</text>
<text x="235.9" y="111.4">PB13</text>
<text x="235.9" y="113.9">PB14</text>
<text x="30.2" y="117.2">PWR_FLAG</text>
<text x="235.9" y="116.4">PB15</text>
<text x="235.9" y="119">PC13</text>
<text x="36.8" y="123.3">TP1</text>
<text x="36.8" y="125.8">Batt+</text>
<text x="52.1" y="123.3">TP2</text>
<text x="52.1" y="125.8">Batt-</text>
<text x="75.2" y="124.1">R7</text>
<text x="79.3" y="124.1">2.5M</text>
<text x="269.5" y="122.5">R5</text>
<text x="277.5" y="124.8">1k</text>
<text x="61.4" y="131.7">2.5M</text>
<text x="269.5" y="126.8">1k</text>
<text x="277.5" y="129.1">R6</text>
<text x="39.5" y="137.3">C7</text>
<text x="45.7" y="137.5">10u</text>
<text x="62.3" y="137.8">R8</text>
<text x="271.1" y="134.4" transform="rotate(-90 271.1 134.4)">D1</text>
<text x="279" y="135.7" transform="rotate(-90 279 135.7)">D2</text>
<text x="271.4" y="139.3" transform="rotate(-90 271.4 139.3)">LED</text>
<text x="279" y="140.6" transform="rotate(-90 279 140.6)">LED</text>
<text x="38.8" y="144.6">C11</text>
<text x="46" y="144.6">0.22u</text>
<text x="28.8" y="162.8" transform="rotate(-90 28.8 162.8)">VDD</text>
<text x="31.3" y="163.9" transform="rotate(-90 31.3 163.9)">VDDA</text>
<text x="36.4" y="163.1" transform="rotate(-90 36.4 163.1)">GND</text>
<text x="39" y="163.1" transform="rotate(-90 39 163.1)">GND</text>
<text x="41.5" y="163.1" transform="rotate(-90 41.5 163.1)">GND</text>
<text x="44" y="163.1" transform="rotate(-90 44 163.1)">GND</text>
<text x="46.6" y="163.1" transform="rotate(-90 46.6 163.1)">GND</text>
<text x="49.1" y="163.1" transform="rotate(-90 49.1 163.1)">GND</text>
<text x="51.7" y="163.1" transform="rotate(-90 51.7 163.1)">GND</text>
<text x="54.2" y="163.1" transform="rotate(-90 54.2 163.1)">GND</text>
<text x="56.7" y="163.1" transform="rotate(-90 56.7 163.1)">GND</text>
<text x="59.3" y="163.1" transform="rotate(-90 59.3 163.1)">GND</text>
<text x="61.8" y="163.1" transform="rotate(-90 61.8 163.1)">GND</text>
<text x="64.4" y="163.1" transform="rotate(-90 64.4 163.1)">GND</text>
<text x="66.9" y="163.1" transform="rotate(-90 66.9 163.1)">GND</text>
<text x="69.4" y="163.1" transform="rotate(-90 69.4 163.1)">GND</text>
<text x="72" y="163.1" transform="rotate(-90 72 163.1)">GND</text>
<text x="74.5" y="163.1" transform="rotate(-90 74.5 163.1)">GND</text>
<text x="77.1" y="163.1" transform="rotate(-90 77.1 163.1)">GND</text>
<text x="79.6" y="163.1" transform="rotate(-90 79.6 163.1)">GND</text>
<text x="82.1" y="163.1" transform="rotate(-90 82.1 163.1)">GND</text>
<text x="84.7" y="163.1" transform="rotate(-90 84.7 163.1)">GND</text>
<text x="87.2" y="163.1" transform="rotate(-90 87.2 163.1)">GND</text>
<text x="89.8" y="163.1" transform="rotate(-90 89.8 163.1)">GND</text>
<text x="92.3" y="163.1" transform="rotate(-90 92.3 163.1)">GND</text>
<text x="94.8" y="163.1" transform="rotate(-90 94.8 163.1)">GND</text>
<text x="97.4" y="163.1" transform="rotate(-90 97.4 163.1)">GND</text>
<text x="99.9" y="163.1" transform="rotate(-90 99.9 163.1)">GND</text>
<text x="102.5" y="163.1" transform="rotate(-90 102.5 163.1)">GND</text>
<text x="105" y="163.1" transform="rotate(-90 105 163.1)">GND</text>
<text x="107.5" y="163.1" transform="rotate(-90 107.5 163.1)">GND</text>
<text x="110.1" y="163.1" transform="rotate(-90 110.1 163.1)">GND</text>
<text x="112.6" y="163.1" transform="rotate(-90 112.6 163.1)">GND</text>
<text x="115.2" y="163.1" transform="rotate(-90 115.2 163.1)">GND</text>
<text x="117.7" y="163.1" transform="rotate(-90 117.7 163.1)">GND</text>
<text x="120.2" y="163.1" transform="rotate(-90 120.2 163.1)">GND</text>
<text x="122.8" y="163.1" transform="rotate(-90 122.8 163.1)">GND</text>
<text x="125.3" y="163.1" transform="rotate(-90 125.3 163.1)">GND</text>
<text x="127.9" y="163.1" transform="rotate(-90 127.9 163.1)">GND</text>
<text x="130.4" y="163.1" transform="rotate(-90 130.4 163.1)">GND</text>
</g>
<g font-size="1.8" fill="#a90000">
<text x="109.8" y="56.9">1</text>
<text x="109.8" y="59.4">2</text>
<text x="142.2" y="56.9">13</text>
<text x="142.2" y="59.4">14</text>
<text x="200.6" y="54.4">50</text>
<text x="200.6" y="59.4">18</text>
<text x="243.8" y="56.9">51</text>
<text x="109.8" y="62">3</text>
<text x="109.8" y="64.5">4</text>
<text x="142.2" y="62">15</text>
<text x="142.2" y="64.5">16</text>
<text x="200.6" y="62">25</text>
<text x="200.6" y="64.5">17</text>
<text x="243.8" y="62">46</text>
<text x="109.8" y="67.1">5</text>
<text x="109.8" y="69.6">6</text>
<text x="142.2" y="67.1">17</text>
<text x="142.2" y="69.6">18</text>
<text x="200.6" y="67.1">16</text>
<text x="200.6" y="69.6">27</text>
<text x="243.8" y="67.1">48</text>
<text x="109.8" y="72.1">7</text>
<text x="109.8" y="74.7">8</text>
<text x="109.8" y="77.2">9</text>
<text x="142.2" y="72.1">19</text>
<text x="142.2" y="74.7">20</text>
<text x="142.2" y="77.2">21</text>
<text x="200.6" y="72.1">15</text>
<text x="200.6" y="74.7">14</text>
<text x="200.6" y="77.2">13</text>
<text x="243.8" y="74.7">24</text>
<text x="244.4" y="72.1">7</text>
<text x="109.2" y="79.8">10</text>
<text x="109.2" y="82.3">11</text>
<text x="142.2" y="79.8">22</text>
<text x="142.2" y="82.3">23</text>
<text x="200.6" y="82.3">40</text>
<text x="201.2" y="79.8">8</text>
<text x="243.8" y="79.8">43</text>
<text x="243.8" y="82.3">42</text>
<text x="26.4" y="89.6" transform="rotate(-90 26.4 89.6)">6</text>
<text x="36.6" y="89.6" transform="rotate(-90 36.6 89.6)">3</text>
<text x="39.1" y="89.6" transform="rotate(-90 39.1 89.6)">4</text>
<text x="41.7" y="89.6" transform="rotate(-90 41.7 89.6)">5</text>
<text x="109.2" y="84.8">12</text>
<text x="142.2" y="84.8">24</text>
<text x="200.6" y="84.8">39</text>
<text x="200.6" y="87.4">38</text>
<text x="200.6" y="89.9">37</text>
<text x="243.8" y="84.8">41</text>
<text x="243.8" y="87.4">32</text>
<text x="243.8" y="89.9">35</text>
<text x="200.6" y="92.5">34</text>
<text x="243.8" y="92.5">33</text>
<text x="243.8" y="95">30</text>
<text x="276.2" y="95">1</text>
<text x="50.1" y="97.5">8</text>
<text x="243.8" y="97.5">31</text>
<text x="243.8" y="100.1">29</text>
<text x="276.2" y="100.1">2</text>
<text x="26.4" y="108" transform="rotate(-90 26.4 108)">10</text>
<text x="31.5" y="107.4" transform="rotate(-90 31.5 107.4)">1</text>
<text x="34" y="107.4" transform="rotate(-90 34 107.4)">2</text>
<text x="36.6" y="107.4" transform="rotate(-90 36.6 107.4)">9</text>
<text x="46.7" y="107.4" transform="rotate(-90 46.7 107.4)">7</text>
<text x="243.8" y="102.6">26</text>
<text x="243.8" y="105.2">12</text>
<text x="243.8" y="107.7">11</text>
<text x="78.5" y="111.2" transform="rotate(-90 78.5 111.2)">2</text>
<text x="176.3" y="108" transform="rotate(-90 176.3 108)">2</text>
<text x="178.8" y="108" transform="rotate(-90 178.8 108)">4</text>
<text x="181.4" y="108" transform="rotate(-90 181.4 108)">6</text>
<text x="183.9" y="108" transform="rotate(-90 183.9 108)">8</text>
<text x="186.4" y="108.6" transform="rotate(-90 186.4 108.6)">10</text>
<text x="243.8" y="110.2">10</text>
<text x="244.4" y="112.8">9</text>
<text x="78.5" y="118.8" transform="rotate(-90 78.5 118.8)">3</text>
<text x="84.4" y="114">1</text>
<text x="176.3" y="116.9" transform="rotate(-90 176.3 116.9)">1</text>
<text x="178.8" y="116.9" transform="rotate(-90 178.8 116.9)">3</text>
<text x="181.4" y="116.9" transform="rotate(-90 181.4 116.9)">5</text>
<text x="183.9" y="116.9" transform="rotate(-90 183.9 116.9)">7</text>
<text x="186.4" y="116.9" transform="rotate(-90 186.4 116.9)">9</text>
<text x="243.8" y="115.3">44</text>
<text x="243.8" y="117.9">28</text>
<text x="35.3" y="155.6" transform="rotate(-90 35.3 155.6)">1</text>
<text x="37.8" y="155.6" transform="rotate(-90 37.8 155.6)">2</text>
<text x="40.4" y="155.6" transform="rotate(-90 40.4 155.6)">3</text>
<text x="42.9" y="155.6" transform="rotate(-90 42.9 155.6)">4</text>
<text x="45.5" y="155.6" transform="rotate(-90 45.5 155.6)">5</text>
<text x="48" y="155.6" transform="rotate(-90 48 155.6)">6</text>
<text x="27.7" y="156.3" transform="rotate(-90 27.7 156.3)">22</text>
<text x="30.2" y="156.3" transform="rotate(-90 30.2 156.3)">20</text>
<text x="50.5" y="156.3" transform="rotate(-90 50.5 156.3)">19</text>
<text x="53.1" y="156.3" transform="rotate(-90 53.1 156.3)">21</text>
<text x="55.6" y="156.3" transform="rotate(-90 55.6 156.3)">23</text>
<text x="58.2" y="156.3" transform="rotate(-90 58.2 156.3)">36</text>
<text x="60.7" y="156.3" transform="rotate(-90 60.7 156.3)">45</text>
<text x="63.2" y="156.3" transform="rotate(-90 63.2 156.3)">47</text>
<text x="65.8" y="156.3" transform="rotate(-90 65.8 156.3)">49</text>
<text x="68.3" y="156.3" transform="rotate(-90 68.3 156.3)">52</text>
<text x="70.9" y="156.3" transform="rotate(-90 70.9 156.3)">53</text>
<text x="73.4" y="156.3" transform="rotate(-90 73.4 156.3)">54</text>
<text x="75.9" y="156.3" transform="rotate(-90 75.9 156.3)">55</text>
<text x="78.5" y="156.3" transform="rotate(-90 78.5 156.3)">56</text>
<text x="81" y="156.3" transform="rotate(-90 81 156.3)">57</text>
<text x="83.6" y="156.3" transform="rotate(-90 83.6 156.3)">58</text>
<text x="86.1" y="156.3" transform="rotate(-90 86.1 156.3)">59</text>
<text x="88.6" y="156.3" transform="rotate(-90 88.6 156.3)">60</text>
<text x="91.2" y="156.3" transform="rotate(-90 91.2 156.3)">61</text>
<text x="93.7" y="156.3" transform="rotate(-90 93.7 156.3)">62</text>
<text x="96.3" y="156.3" transform="rotate(-90 96.3 156.3)">63</text>
<text x="98.8" y="156.3" transform="rotate(-90 98.8 156.3)">64</text>
<text x="101.3" y="156.3" transform="rotate(-90 101.3 156.3)">65</text>
<text x="103.9" y="156.3" transform="rotate(-90 103.9 156.3)">66</text>
<text x="106.4" y="156.3" transform="rotate(-90 106.4 156.3)">67</text>
<text x="109" y="156.3" transform="rotate(-90 109 156.3)">68</text>
<text x="111.5" y="156.3" transform="rotate(-90 111.5 156.3)">69</text>
<text x="114" y="156.3" transform="rotate(-90 114 156.3)">70</text>
<text x="116.6" y="156.3" transform="rotate(-90 116.6 156.3)">71</text>
<text x="119.1" y="156.3" transform="rotate(-90 119.1 156.3)">72</text>
<text x="121.7" y="156.3" transform="rotate(-90 121.7 156.3)">73</text>
<text x="124.2" y="156.3" transform="rotate(-90 124.2 156.3)">74</text>
<text x="126.7" y="156.3" transform="rotate(-90 126.7 156.3)">75</text>
<text x="129.3" y="156.3" transform="rotate(-90 129.3 156.3)">76</text>
</g>
<g font-size="1.8" fill="#0000c2">
<text x="85" y="102">47uF</text>
<text x="90.8" y="102">and</text>
<text x="95.4" y="102">22uF</text>
<text x="101.2" y="102">bulk</text>
<text x="106.4" y="102">capacitors</text>
<text x="170.7" y="100.2">swdio</text>
<text x="179.4" y="100.2">swdclk</text>
<text x="84.2" y="104">Total</text>
<text x="90.1" y="104">~260uF</text>
<text x="98" y="104">with</text>
<text x="103" y="104">DC bias</text>
<text x="111.8" y="104">effect</text>
<text x="168.3" y="117.7">T_vcc</text>
<text x="179" y="123.8">gnd</text>
<text x="187.8" y="123.8">nrst</text>
<text x="2.4" y="130.4">TPS63900</text>
<text x="13.1" y="130.4">Buck</text>
<text x="18.8" y="130.4">Boost</text>
<text x="25.3" y="130.4">converter</text>
<text x="3.7" y="132.4">will</text>
<text x="8.2" y="132.4">help</text>
<text x="9.6" y="134.5">of</text>
<text x="10.3" y="135.9">C</text>
<text x="12.6" y="134.5">our</text>
<text x="13.4" y="132.4">us</text>
<text x="16.7" y="132.4">maximize</text>
<text x="16.9" y="134.5">CR2032</text>
<text x="25.4" y="134.5">battery</text>
<text x="26.8" y="132.4">the</text>
<text x="30.9" y="132.4">use</text>
<text x="180.2" y="161.6">Both</text>
<text x="185.7" y="161.6">Aithinker</text>
<text x="195.1" y="161.6">Bu03</text>
<text x="201.1" y="161.6">and</text>
<text x="205.7" y="161.6">Qorvo</text>
<text x="212.3" y="161.6">DWM3000</text>
<text x="222.5" y="161.6">are</text>
<text x="226.6" y="161.6">based</text>
<text x="233.4" y="161.6">on</text>
<text x="236.9" y="161.6">the</text>
<text x="241" y="161.6">same</text>
<text x="247.1" y="161.6">chip</text>
<text x="182.2" y="163.7">dw3000</text>
<text x="182.9" y="165.7">for</text>
<text x="186.7" y="165.7">DWM3000</text>
<text x="190.7" y="163.7">and</text>
<text x="195.3" y="163.7">package.</text>
<text x="196.9" y="165.7">later</text>
<text x="202.5" y="165.7">because</text>
<text x="204.9" y="163.7">We will</text>
<text x="211.4" y="165.7">we</text>
<text x="213" y="163.7">change</text>
<text x="215" y="165.7">currently</text>
<text x="220.9" y="163.7">the</text>
<text x="224.5" y="165.7">have</text>
<text x="225.1" y="163.7">connections</text>
<text x="230.1" y="165.7">only</text>
<text x="235.2" y="165.7">Bu03</text>
<text x="237.6" y="163.7">accordingly</text>
<text x="241.2" y="165.7">on</text>
<text x="244.6" y="165.7">hand</text>
</g>
<g font-size="1.4" fill="#ff2426">
<text x="217.8" y="77.5">(pad</text>
<text x="218.3" y="75.9">Pin</text>
<text x="221.8" y="75.9">labelling</text>
<text x="222.2" y="77.5">24</text>
<text x="225.2" y="77.5">PA10</text>
<text x="229.4" y="75.9">mistake</text>
<text x="230.1" y="77.5">-&gt;</text>
<text x="233.6" y="77.5">PA1)</text>
</g>
</svg>
